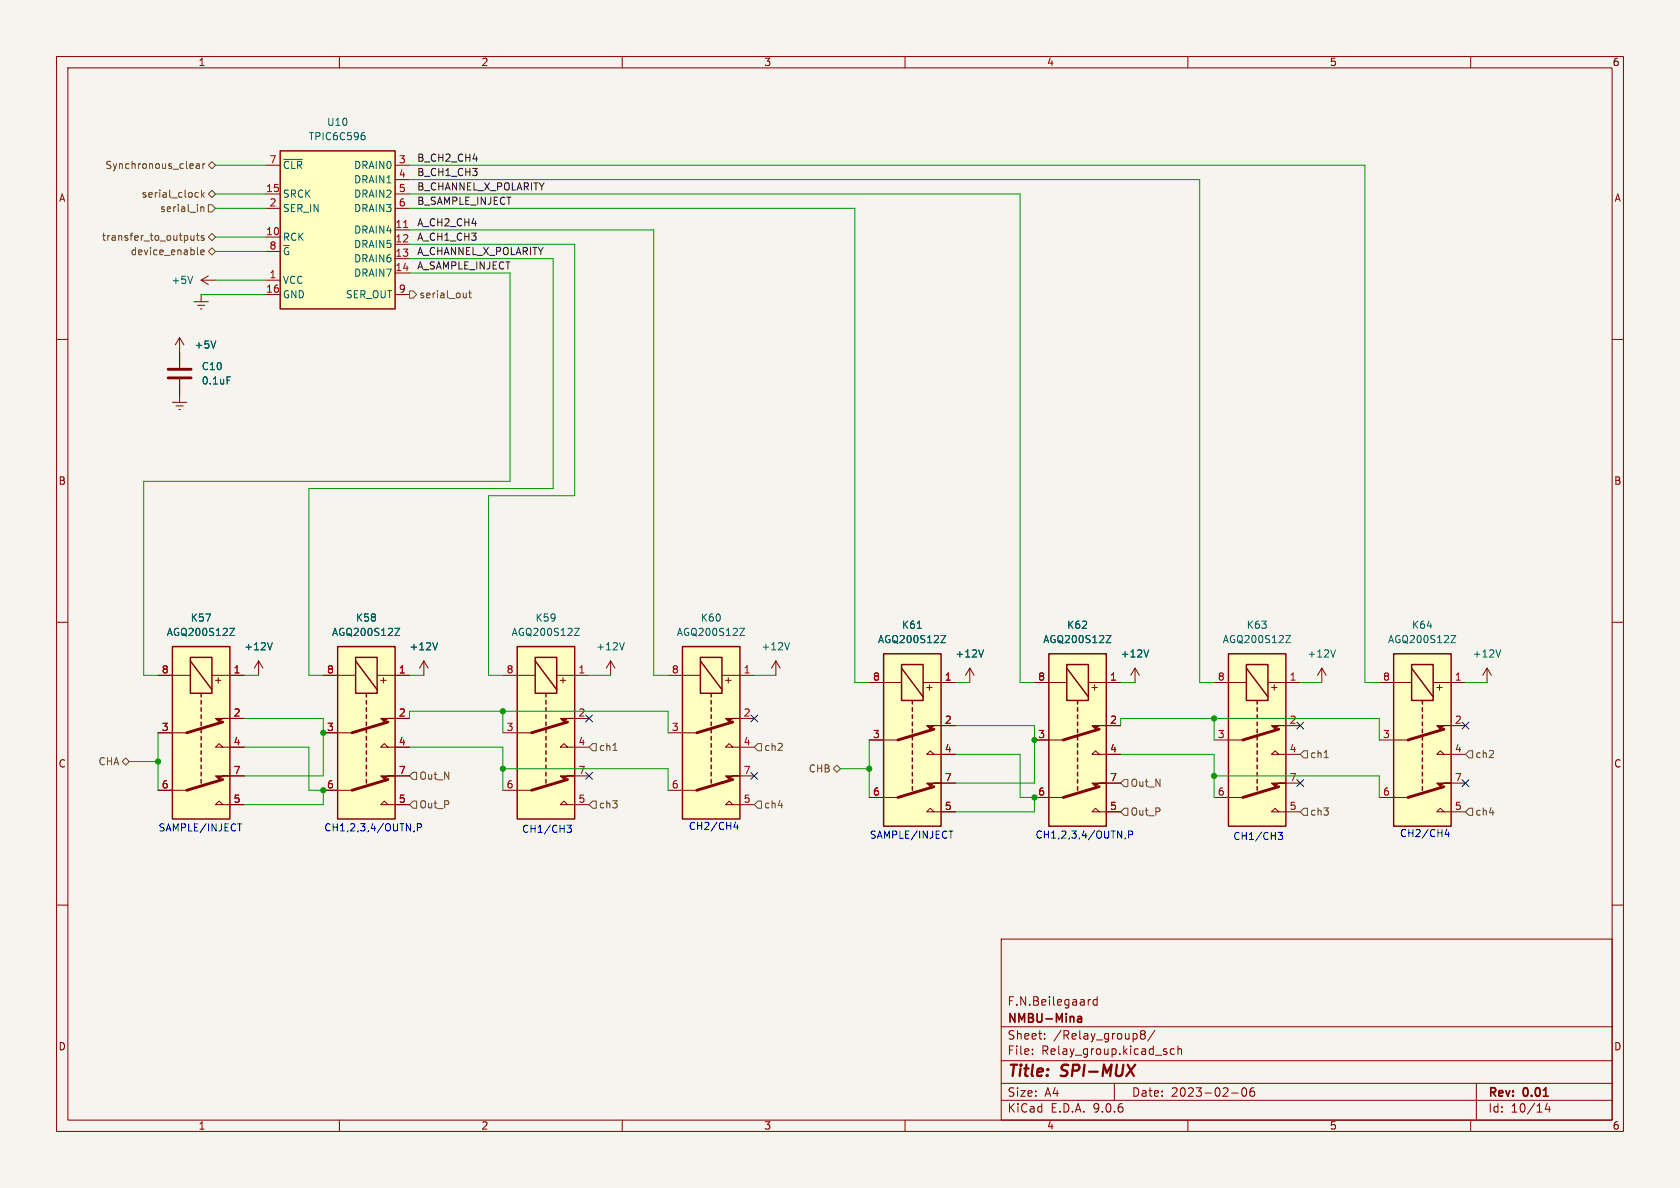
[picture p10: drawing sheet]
<svg xmlns="http://www.w3.org/2000/svg" width="297mm" height="210mm" viewBox="0 0 297 210" stroke-linecap="round" stroke-linejoin="round" font-family="sans-serif">
<path d="M0 0h297v210h-297z" fill="#f5f4ef" stroke="#f5f4ef" stroke-width=".18"/>
<g fill="none" stroke="#840000" stroke-width=".18">
<path d="M10 10h277v190h-277zM12 12h273v186h-273zM60 10v2M110 10v2M160 10v2M210 10v2M260 10v2M10 60h2M285 60h2M10 110h2M285 110h2M10 160h2"/>
<path d="M177 166h108v32h-108zM192.8 176.7l-.3 .1M194 176.8l-.5-.1-.3 .3v.4l.2 .2h.6M194 176.2v1.5M285 160h2M60 198v2M110 198v2M160 198v2M177 194.5h108M177 191.5h108M177 187.5h108M177 181.5h108"/>
<path d="M182.5 186.3v.1M182.5 185.5v.1M184.7 183.6v.1M184.7 182.8v.1M197 191.5v3M201.9 182.8l-.3-.2 .3-.4 .4 .1 .2 .2-.3 .3M201.9 182.8l-.3 .3 .1 .5 .2 .1 .4-.1 .2-.2-.1-.4-.2-.2M201.9 182.8h.3M204.2 182.1l-1.3 2M207.6 185.5l-.4-.1-.3 .3v.4l.1 .2h.6M208.2 185.5l.3-.1 .3 .1 .1 .9M208.2 184.9v1.5"/>
<path d="M210 198v2M217.7 193.2h1.2M219.7 192.4l.2-.1a.81 .81 0 0 1 .6 .6 .81 .81 0 0 1-.3 .8l-.2 .1a.81 .81 0 0 1-.3-1.4zM221.7 192.3a.59 .59 0 0 0-.7 .6v.6l.1 .2 .4 .1 .2-.1 .1-.5-.1-.3h-.5l-.2 .3M260 198v2M261 191.5v6.5M273.5 195l-.3 1.1h.9M273.9 195.6v1"/>
</g>
<path d="M200.7 188.2l-1.6 2" fill="none" stroke="#840000" stroke-width=".4"/>
<path d="M190.6 179.8h.5l.1 .9M191.2 180l-.5 .1a.29 .29 0 0 0-.2 .3 .29 .29 0 0 0 .2 .3l.5-.1" fill="none" stroke="#840000" stroke-width=".3"/>
<path d="M185.4 115.6h10.2v30.5h-10.2z" fill="#ffffc2"/>
<g fill="none" stroke="#840000" stroke-width=".25">
<path d="M185.4 115.6h10.2v30.5h-10.2zM188.6 117.5h3.8v6.3h-3.8zM188.6 118.1l3.8 5.1M190.5 123.8v.7M190.5 125.1v.6M190.5 126.4v.6M190.5 127.6v.7M190.5 128.9v.6M190.5 130.2v.6M190.5 131.4v.7M190.5 132.7v.7M190.5 134v.6"/>
<path d="M190.5 135.3v.6M190.5 136.5v.7M190.5 137.8v.6M190.5 139.1v.6"/>
</g>
<path d="M182.9 120.7h5.7M182.9 130.8h5.1M192.4 120.7h5.7M194.3 133.4l-.6-.7-.7 .7h5.1M195.6 128.3h2.5M195.6 138.4h2.5M182.9 141h5.1M194.3 143.5l-.6-.6-.7 .6h5.1" fill="none" stroke="#840000" stroke-width=".18"/>
<g fill="#840000" stroke="#840000" stroke-width=".18">
<path d="M193 128.3h2.6h-1.3l-.6 .6z"/>
<path d="M193 138.4h2.6h-1.3l-.6 .7z"/>
</g>
<path d="M194.3 128.9l-6.3 1.9M194.3 139.1l-6.3 1.9" fill="none" stroke="#840000" stroke-width=".51"/>
<path d="M195.5 112.3h.9l-.9 1.3h.9" fill="none" stroke="#006464" stroke-width=".18"/>
<path d="M91.4 114.3h10.2v30.5h-10.2z" fill="#ffffc2"/>
<g fill="none" stroke="#840000" stroke-width=".25">
<path d="M91.4 114.3h10.2v30.5h-10.2zM94.6 116.2h3.8v6.4h-3.8zM94.6 116.8l3.8 5.1M96.5 122.6v.6M96.5 123.8v.7M96.5 125.1v.6M96.5 126.4v.6M96.5 127.6v.7M96.5 128.9v.6M96.5 130.2v.6M96.5 131.4v.7M96.5 132.7v.7"/>
<path d="M96.5 134v.6M96.5 135.3v.6M96.5 136.5v.7M96.5 137.8v.6"/>
</g>
<path d="M88.9 119.4h5.7M98.4 119.4h5.7M88.9 129.5h5.1M88.9 139.7h5.1M100.3 132.1l-.6-.7-.6 .7h5M101.6 127h2.5M101.6 137.2h2.5M100.3 142.2l-.6-.6-.6 .6h5" fill="none" stroke="#840000" stroke-width=".18"/>
<g fill="#840000" stroke="#840000" stroke-width=".18">
<path d="M99.1 127h2.5h-1.3l-.6 .6z"/>
<path d="M99.1 137.2h2.5h-1.3l-.6 .6z"/>
</g>
<path d="M100.3 127.6l-6.3 1.9M100.3 137.8l-6.3 1.9" fill="none" stroke="#840000" stroke-width=".51"/>
<path d="M101.6 111.1h.8l-.8 1.2h.8" fill="none" stroke="#006464" stroke-width=".18"/>
<path d="M30.5 114.3h10.1v30.5h-10.1z" fill="#ffffc2"/>
<g fill="none" stroke="#840000" stroke-width=".25">
<path d="M30.5 114.3h10.1v30.5h-10.1zM33.7 116.2h3.8v6.4h-3.8zM33.7 116.8l3.8 5.1M35.6 122.6v.6M35.6 123.8v.7M35.6 125.1v.6M35.6 126.4v.6M35.6 127.6v.7M35.6 128.9v.6M35.6 130.2v.6M35.6 131.4v.7M35.6 132.7v.7"/>
<path d="M35.6 134v.6M35.6 135.3v.6M35.6 136.5v.7M35.6 137.8v.6"/>
</g>
<path d="M27.9 119.4h5.8M37.5 119.4h5.7M200.7 118.1l-.8 1.3M200.7 118.1l.7 1.3M200.7 118.1v2.6M27.9 129.5h5.1M27.9 139.7h5.1M39.4 132.1l-.7-.7-.6 .7h5.1M40.6 127h2.6M40.6 137.2h2.6M39.4 142.2l-.7-.6-.6 .6h5.1" fill="none" stroke="#840000" stroke-width=".18"/>
<g fill="#840000" stroke="#840000" stroke-width=".18">
<path d="M38.1 127h2.5h-1.2l-.7 .6z"/>
<path d="M38.1 137.2h2.5h-1.2l-.7 .6z"/>
</g>
<path d="M39.4 127.6l-6.4 1.9M39.4 137.8l-6.4 1.9" fill="none" stroke="#840000" stroke-width=".51"/>
<path d="M40.6 111.1h.9l-.9 1.2h.9M203.1 114.9l-.4 1.2" fill="none" stroke="#006464" stroke-width=".18"/>
<path d="M246.4 115.6h10.1v30.5h-10.1z" fill="#ffffc2"/>
<g fill="none" stroke="#840000" stroke-width=".25">
<path d="M246.4 115.6h10.1v30.5h-10.1zM249.6 117.5h3.8v6.3h-3.8zM249.6 118.1l3.8 5.1M251.5 123.8v.7M251.5 125.1v.6M251.5 126.4v.6M251.5 127.6v.7M251.5 128.9v.6M251.5 130.2v.6M251.5 131.4v.7M251.5 132.7v.7M251.5 134v.6"/>
<path d="M251.5 135.3v.6M251.5 136.5v.7M251.5 137.8v.6M251.5 139.1v.6"/>
</g>
<g fill="none" stroke="#840000" stroke-width=".18">
<path d="M107.9 116.8l-.7 1.3M107.9 116.8l.8 1.3M107.9 116.8v2.6M137.2 116.8l-.8 1.3M137.2 116.8l.7 1.3M137.2 116.8v2.6M262.9 118.1l-.8 1.3M262.9 118.1l.8 1.3M262.9 118.1v2.6M243.8 120.7h5.8M243.8 130.8h5.1M253.4 120.7h5.7"/>
<path d="M255.3 133.4l-.7-.7-.6 .7h5.1M256.5 128.3h2.6M256.5 138.4h2.6M243.8 141h5.1M255.3 143.5l-.7-.6-.6 .6h5.1"/>
</g>
<g fill="#840000" stroke="#840000" stroke-width=".18">
<path d="M254 128.3h2.5h-1.2l-.7 .6z"/>
<path d="M254 138.4h2.5h-1.2l-.7 .7z"/>
</g>
<path d="M255.3 128.9l-6.4 1.9M255.3 139.1l-6.4 1.9" fill="none" stroke="#840000" stroke-width=".51"/>
<path d="M110.4 113.6l-.5 1.3M139.6 113.6l-.4 1.3M256.5 112.3h.9l-.9 1.3h.9M265.3 114.9l-.4 1.2" fill="none" stroke="#006464" stroke-width=".18"/>
<path d="M120.6 114.3h10.2v30.5h-10.2z" fill="#ffffc2"/>
<g fill="none" stroke="#840000" stroke-width=".25">
<path d="M120.6 114.3h10.2v30.5h-10.2zM123.8 116.2h3.8v6.4h-3.8zM123.8 116.8l3.8 5.1M125.7 122.6v.6M125.7 123.8v.7M125.7 125.1v.6M125.7 126.4v.6M125.7 127.6v.7M125.7 128.9v.6M125.7 130.2v.6M125.7 131.4v.7M125.7 132.7v.7"/>
<path d="M125.7 134v.6M125.7 135.3v.6M125.7 136.5v.7M125.7 137.8v.6"/>
</g>
<g fill="none" stroke="#840000" stroke-width=".18">
<path d="M45.7 116.8l-.7 1.3M45.7 116.8l.8 1.3M45.7 116.8v2.6M74.9 116.8l-.7 1.3M74.9 116.8l.8 1.3M74.9 116.8v2.6M118.1 119.4h5.7M127.6 119.4h5.7M171.4 118.1l-.7 1.3M171.4 118.1l.8 1.3M171.4 118.1v2.6M118.1 129.5h5.1"/>
<path d="M118.1 139.7h5.1M129.5 132.1l-.6-.7-.6 .7h5M130.8 127h2.5M130.8 137.2h2.5M129.5 142.2l-.6-.6-.6 .6h5"/>
</g>
<g fill="#840000" stroke="#840000" stroke-width=".18">
<path d="M128.3 127h2.5h-1.3l-.6 .6z"/>
<path d="M128.3 137.2h2.5h-1.3l-.6 .6z"/>
</g>
<path d="M129.5 127.6l-6.3 1.9M129.5 137.8l-6.3 1.9" fill="none" stroke="#840000" stroke-width=".51"/>
<path d="M48.1 113.6l-.4 1.3M77.3 113.6l-.4 1.3M130.8 111.1h.8l-.8 1.2h.8M173.9 114.9l-.5 1.2" fill="none" stroke="#006464" stroke-width=".18"/>
<path d="M156.2 115.6h10.2v30.5h-10.2z" fill="#ffffc2"/>
<g fill="none" stroke="#840000" stroke-width=".25">
<path d="M156.2 115.6h10.2v30.5h-10.2zM159.4 117.5h3.8v6.3h-3.8zM159.4 118.1l3.8 5.1M161.3 123.8v.7M161.3 125.1v.6M161.3 126.4v.6M161.3 127.6v.7M161.3 128.9v.6M161.3 130.2v.6M161.3 131.4v.7M161.3 132.7v.7M161.3 134v.6"/>
<path d="M161.3 135.3v.6M161.3 136.5v.7M161.3 137.8v.6M161.3 139.1v.6"/>
</g>
<path d="M153.7 120.7h5.7M153.7 130.8h5M163.2 120.7h5.7M165.1 133.4l-.6-.7-.7 .7h5.1M166.4 128.3h2.5M166.4 138.4h2.5M153.7 141h5M165.1 143.5l-.6-.6-.7 .6h5.1" fill="none" stroke="#840000" stroke-width=".18"/>
<g fill="#840000" stroke="#840000" stroke-width=".18">
<path d="M163.8 128.3h2.6h-1.3l-.6 .6z"/>
<path d="M163.8 138.4h2.6h-1.3l-.6 .7z"/>
</g>
<path d="M165.1 128.9l-6.4 1.9M165.1 139.1l-6.4 1.9" fill="none" stroke="#840000" stroke-width=".51"/>
<path d="M162.2 111.1h.7M166.3 112.3h.9l-.9 1.3h.9" fill="none" stroke="#006464" stroke-width=".18"/>
<path d="M59.7 114.3h10.1v30.5h-10.1z" fill="#ffffc2"/>
<g fill="none" stroke="#840000" stroke-width=".25">
<path d="M59.7 114.3h10.1v30.5h-10.1zM62.9 116.2h3.8v6.4h-3.8zM62.9 116.8l3.8 5.1M64.8 122.6v.6M64.8 123.8v.7M64.8 125.1v.6M64.8 126.4v.6M64.8 127.6v.7M64.8 128.9v.6M64.8 130.2v.6M64.8 131.4v.7M64.8 132.7v.7"/>
<path d="M64.8 134v.6M64.8 135.3v.6M64.8 136.5v.7M64.8 137.8v.6"/>
</g>
<path d="M57.1 119.4h5.8M66.7 119.4h5.7M57.1 129.5h5.1M57.1 139.7h5.1M68.6 132.1l-.7-.7-.6 .7h5.1M69.8 127h2.6M69.8 137.2h2.6M68.6 142.2l-.7-.6-.6 .6h5.1" fill="none" stroke="#840000" stroke-width=".18"/>
<g fill="#840000" stroke="#840000" stroke-width=".18">
<path d="M67.3 127h2.5h-1.2l-.7 .6z"/>
<path d="M67.3 137.2h2.5h-1.2l-.7 .6z"/>
</g>
<path d="M68.6 127.6l-6.4 1.9M68.6 137.8l-6.4 1.9" fill="none" stroke="#840000" stroke-width=".51"/>
<path d="M69.8 111.1h.9l-.9 1.2h.9" fill="none" stroke="#006464" stroke-width=".18"/>
<path d="M217.2 115.6h10.1v30.5h-10.1z" fill="#ffffc2"/>
<g fill="none" stroke="#840000" stroke-width=".25">
<path d="M217.2 115.6h10.1v30.5h-10.1zM220.3 117.5h3.9v6.3h-3.9zM220.3 118.1l3.9 5.1M222.2 123.8v.7M222.2 125.1v.6M222.2 126.4v.6M222.2 127.6v.7M222.2 128.9v.6M222.2 130.2v.6M222.2 131.4v.7M222.2 132.7v.7M222.2 134v.6"/>
<path d="M222.2 135.3v.6M222.2 136.5v.7M222.2 137.8v.6M222.2 139.1v.6"/>
</g>
<g fill="none" stroke="#840000" stroke-width=".18">
<path d="M35.6 49.5l1.2 .8M35.6 49.5h2.5M36.8 48.8l-1.2 .7M31.7 62.2v2.8M31.7 67.1v2.8M233.7 118.1l-.8 1.3M233.7 118.1l.7 1.3M233.7 118.1v2.6M214.6 120.7h5.7M214.6 130.8h5.1M224.2 120.7h5.7M226.1 133.4l-.7-.7-.6 .7h5.1"/>
<path d="M227.3 128.3h2.6M227.3 138.4h2.6M214.6 141h5.1M226.1 143.5l-.7-.6-.6 .6h5.1"/>
</g>
<g fill="#840000" stroke="#840000" stroke-width=".18">
<path d="M224.8 128.3h2.5h-1.2l-.7 .6z"/>
<path d="M224.8 138.4h2.5h-1.2l-.7 .7z"/>
</g>
<path d="M29.7 65.3h4.1M29.7 66.8h4.1M226.1 128.9l-6.4 1.9M226.1 139.1l-6.4 1.9" fill="none" stroke="#840000" stroke-width=".51"/>
<path d="M34.1 48.8l-.5 1.3M40.1 66.6h.7M227.3 112.3h.8l-.8 1.3h.8M236.1 114.9l-.4 1.2" fill="none" stroke="#006464" stroke-width=".18"/>
<path d="M49.5 26.7h20.3v27.9h-20.3z" fill="#ffffc2"/>
<path d="M49.5 26.7h20.3v27.9h-20.3z" fill="none" stroke="#840000" stroke-width=".25"/>
<g fill="none" stroke="#840000" stroke-width=".18">
<path d="M47 29.2h2.5M47 34.3h2.5M47 36.8h2.5M69.8 29.2h2.6M69.8 34.3h2.6M69.8 36.8h2.6M69.8 31.8h2.6M31.7 59.7v5.3M31.7 59.7l-.7 1.3M31.7 59.7l.8 1.3M34.3 53.3h2.5M34.9 54h1.3"/>
<path d="M35.4 54.6h.3M35.6 52.1v1.2M47 41.9h2.5M47 44.5h2.5M47 49.5h2.5M47 52.1h2.5M69.8 52.1h2.6M69.8 40.6h2.6M69.8 43.2h2.6M69.8 45.7h2.6M69.8 48.3h2.6M30.5 71.1h2.5"/>
<path d="M31.1 71.8h1.3M31.6 72.4h.3M31.7 67.1v4M27.9 119.4h2.6M40.6 119.4h2.6M57.1 119.4h2.6M69.8 119.4h2.6M27.9 129.5h2.6M27.9 139.7h2.6M40.6 127h2.6M40.6 132.1h2.6M40.6 137.2h2.6"/>
<path d="M57.1 129.5h2.6M57.1 139.7h2.6M69.8 127h2.6M69.8 132.1h2.6M69.8 137.2h2.6M153.7 120.7h2.5M153.7 130.8h2.5M166.4 120.7h2.5M166.4 128.3h2.5M166.4 133.4h2.5M166.4 138.4h2.5M182.9 120.7h2.5"/>
<path d="M182.9 130.8h2.5M195.6 120.7h2.5M195.6 128.3h2.5M195.6 133.4h2.5M195.6 138.4h2.5M40.6 142.2h2.6M69.8 142.2h2.6M153.7 141h2.5M166.4 143.5h2.5M182.9 141h2.5M195.6 143.5h2.5"/>
</g>
<g fill="none" stroke="#006464" stroke-width=".18">
<path d="M50.1 28.2h3.4M64.1 23.9h.2l.3 .3-.1 .4-.4 .1M64.2 23.4h.2M38.2 60.3l-.5 1.2M40.1 66.6h.7M40.6 111.1h.9l-.9 1.2h.9M48.1 113.6l-.4 1.3M69.8 111.1h.9l-.9 1.2h.9M77.3 113.6l-.4 1.3M162.2 111.1h.7M166.3 112.3h.9l-.9 1.3h.9M173.9 114.9l-.5 1.2"/>
<path d="M195.5 112.3h.9l-.9 1.3h.9M203.1 114.9l-.4 1.2"/>
</g>
<path d="M71.4 40.2h.7" fill="none" stroke="#a90000" stroke-width=".18"/>
<g fill="none" stroke="#725600" stroke-width=".18">
<path d="M34.7 34l.4 .1M34.7 29h.5l.1 .8M35.1 34.8l-.4 .1M35.3 29.2l-.5 .1-.1 .2 .1 .3 .5-.1M35.5 36.6v.8M35.5 36.7l.2-.1h.3v.8M35.6 33.6v1.3M35.7 34.4l.4 .5M35.9 28.9v.9M36.1 34l-.5 .5M36.2 28.9l-.3 .3M36.8 29.2l.7-.6 .6 .6-.6 .6z"/>
<path d="M36.8 36.2h.7l.6 .6-.6 .7h-.7zM37.5 33.7l.6 .6-.6 .6-.7-.6zM33.7 41.6l.1 .8 .3 .1 .2-.1M34.3 41.6v.9M34.7 41.6h.5M34.9 41.2v1.1l.3 .2M34.9 44.8l.2 .2M35.5 44.6l.6-.1-.1-.3h-.3l-.2 .2 .1 .6h.4M36 41.7l-.3-.1-.1 .2v.2l.4 .1v.3h-.4M36.8 41.9l.7-.6 .6 .6-.6 .6zM36.8 44.5l.7-.7 .6 .7-.6 .6zM72.4 51.4h.6l.7 .7-.7 .6h-.6z"/>
<path d="M82.4 51.8v.8M82.4 52.5l-.2 .1M82.8 51.8h.5M83 51.4v1.1l.3 .1M21.6 134.6l.6-.6 .7 .6-.7 .7zM73 136.5h.7v1.3h-.7l-.6-.6zM104.8 131.4h.6v1.3h-.6l-.7-.6zM108.4 132.7h.7M134 131.4h.6v1.3h-.6l-.7-.6zM147.3 135.9l.7-.6 .6 .6-.6 .6zM198.8 137.8h.6v1.3h-.6l-.7-.7zM230.5 132.7h.6v1.3h-.6l-.6-.6z"/>
<path d="M234.1 133.9h.7M259.7 132.7h.6v1.3h-.6l-.6-.6zM73 141.6h.7v1.3h-.7l-.6-.7zM104.8 141.6h.6v1.3h-.6l-.7-.7zM134 141.6h.6v1.3h-.6l-.7-.7zM198.8 142.9h.6v1.2h-.6l-.7-.6zM229.9 143.5l.6-.6h.6v1.2h-.6zM259.7 142.9h.6v1.2h-.6l-.6-.6z"/>
</g>
<g fill="none" stroke="#009600" stroke-width=".18">
<path d="M38.1 34.3h8.9M38.1 36.8h8.9M38.1 29.2h8.9M72.4 36.8h78.7v83.9h2.6M72.4 34.3h107.9v86.4h2.6M72.4 31.8h139.7v88.9h2.5M72.4 29.2h168.9v91.5h2.5M35.6 52.1h11.4M38.1 41.9h8.9M38.1 49.5h8.9M38.1 44.5h8.9M72.4 48.3h17.8v36.8h-64.8v34.3h2.5"/>
<path d="M72.4 45.7h25.4v40.7h-43.2v33h2.5M72.4 43.2h29.2v44.4h-15.2v31.8h2.5M72.4 40.6h43.2v78.8h2.5M43.2 119.4h2.5M72.4 119.4h2.5M104.1 119.4h3.8M133.3 119.4h3.9M22.9 134.6h5M27.9 129.5v10.2M43.2 127h13.9v10.2h-13.9M43.2 132.1h11.4v7.6h2.5v2.5h-13.9M72.4 132.1h16.5v7.6"/>
<path d="M72.4 127v-1.3h45.7v3.8M88.9 125.7v3.8M88.9 135.9h29.2v3.8M148.6 135.9h5.1M153.7 130.8v10.2M168.9 120.7h2.5M168.9 133.4h11.4v7.6h2.6v2.5h-14M168.9 128.3h14v10.1h-14M198.1 120.7h2.6M198.1 128.3v-1.3h45.7v3.8M198.1 133.4h16.5v7.6M214.6 137.2h29.2v3.8"/>
<path d="M214.6 127v3.8M229.9 120.7h3.8M259.1 120.7h3.8"/>
</g>
<g fill="none" stroke="#000084" stroke-width=".18">
<path d="M103.5 136.6l1.2 1.2M103.5 126.4l1.2 1.2M104.7 136.6l-1.2 1.2M104.7 126.4l-1.2 1.2M132.7 126.4l1.3 1.2M132.7 136.6l1.3 1.2M134 126.4l-1.3 1.2M134 136.6l-1.3 1.2M229.3 127.7l1.2 1.2M229.3 137.8l1.2 1.2M230.5 127.7l-1.2 1.2M230.5 137.8l-1.2 1.2"/>
<path d="M258.5 137.8l1.2 1.2M258.5 127.7l1.2 1.2M259.7 137.8l-1.2 1.2M259.7 127.7l-1.2 1.2"/>
</g>
<path d="M42 145.6h.7M73.2 146.8l-.1 .3M73.8 146.3l.6-.1 .1-.2-.1-.3-.6-.1v1.3M100.2 145.9h.8l-.4 .5 .3 .1v.5l-.1 .1h-.5M130 145.3l-.3 .9h.8M130.4 145.8v.8M167.7 146.9h.8M199 148.1l-.2 .2M199.5 147.6l.6-.1 .1-.2v-.3l-.7-.1v1.3M226 147.1h.7l-.4 .5 .4 .1v.6l-.2 .1h-.5M255.8 146.6l-.3 .9h.8M256.1 147.1v.8" fill="none" stroke="#0000c2" stroke-width=".18"/>
<g fill="#009600" stroke="#009600" stroke-width=".18">
<circle cx="153.7" cy="135.9" r=".46"/>
<circle cx="182.9" cy="141" r=".46"/>
<circle cx="182.9" cy="130.8" r=".46"/>
<circle cx="88.9" cy="135.9" r=".46"/>
<circle cx="57.1" cy="129.5" r=".46"/>
<circle cx="27.9" cy="134.6" r=".46"/>
<circle cx="57.1" cy="139.7" r=".46"/>
<circle cx="88.9" cy="125.7" r=".46"/>
<circle cx="214.6" cy="127" r=".46"/>
<circle cx="214.6" cy="137.2" r=".46"/>
</g>
<g font-size="2.8" fill="#840000">
<text x="178" y="190.9">Title:</text>
<text x="187.7" y="190.9">SPI-MUX</text>
</g>
<g font-size="2.1" fill="#840000">
<text x="178" y="178">F.N.Beilegaard</text>
<text x="178" y="184">Sheet:</text>
<text x="178" y="181.2">NMBU-Mina</text>
<text x="186.2" y="184">/Relay_group8/</text>
<text x="178" y="186.7">File:</text>
<text x="184.1" y="186.7">Relay_group.kicad_sch</text>
<text x="178" y="196.9">KiCad</text>
<text x="178" y="194.1">Size:</text>
<text x="184.7" y="194.1">A4</text>
<text x="185.7" y="196.9">E.D.A.</text>
<text x="193.3" y="196.9">9.0.6</text>
<text x="200" y="194.1">Date:</text>
<text x="207" y="194.1">2023-02-06</text>
<text x="263" y="194.3">Rev:</text>
<text x="263" y="196.9">Id:</text>
<text x="267.1" y="196.9">10/14</text>
<text x="269.4" y="194.3">0.01</text>
</g>
<g font-size="1.8" fill="#840000">
<text x="35" y="11.9">1</text>
<text x="85" y="11.9">2</text>
<text x="135" y="11.9">3</text>
<text x="185" y="11.9">4</text>
<text x="235" y="11.9">5</text>
<text x="285" y="11.9">6</text>
<text x="10.3" y="35.9">A</text>
<text x="285.3" y="35.9">A</text>
<text x="10.3" y="85.9">B</text>
<text x="285.3" y="85.9">B</text>
<text x="39.3" y="121.2" transform="rotate(-90 39.3 121.2)">+</text>
<text x="68.6" y="121.2" transform="rotate(-90 68.6 121.2)">+</text>
<text x="100.3" y="121.2" transform="rotate(-90 100.3 121.2)">+</text>
<text x="129.5" y="121.2" transform="rotate(-90 129.5 121.2)">+</text>
<text x="165.1" y="122.4" transform="rotate(-90 165.1 122.4)">+</text>
<text x="194.3" y="122.4" transform="rotate(-90 194.3 122.4)">+</text>
<text x="226" y="122.4" transform="rotate(-90 226 122.4)">+</text>
<text x="255.2" y="122.4" transform="rotate(-90 255.2 122.4)">+</text>
<text x="10.3" y="135.9">C</text>
<text x="285.3" y="135.9">C</text>
<text x="10.3" y="185.9">D</text>
<text x="285.3" y="185.9">D</text>
<text x="35" y="199.9">1</text>
<text x="85" y="199.9">2</text>
<text x="135" y="199.9">3</text>
<text x="185" y="199.9">4</text>
<text x="235" y="199.9">5</text>
<text x="285" y="199.9">6</text>
</g>
<g font-size="1.8" fill="#006464">
<text x="57.7" y="22.5">U10</text>
<text x="54.5" y="25">TPIC6C596</text>
<text x="49.9" y="30.1">~{CLR}</text>
<text x="49.9" y="35.2">SRCK</text>
<text x="62.5" y="30.1">DRAIN0</text>
<text x="62.5" y="32.6">DRAIN1</text>
<text x="62.5" y="35.2">DRAIN2</text>
<text x="49.9" y="37.7">SER_IN</text>
<text x="62.5" y="37.7">DRAIN3</text>
<text x="62.5" y="41.5">DRAIN4</text>
<text x="49.9" y="42.8">RCK</text>
<text x="49.9" y="45.3">~{G}</text>
<text x="62.5" y="44">DRAIN5</text>
<text x="62.5" y="46.6">DRAIN6</text>
<text x="30.2" y="50.4">+5V</text>
<text x="49.9" y="50.4">VCC</text>
<text x="49.9" y="52.9">GND</text>
<text x="61" y="52.9">SER_OUT</text>
<text x="62.5" y="49.1">DRAIN7</text>
<text x="34.3" y="61.8">+5V</text>
<text x="35.6" y="65.6">C10</text>
<text x="35.6" y="68.2">0.1uF</text>
<text x="29.4" y="112.6">AGQ200S12Z</text>
<text x="33.6" y="110.1">K57</text>
<text x="58.6" y="112.6">AGQ200S12Z</text>
<text x="62.8" y="110.1">K58</text>
<text x="90.3" y="112.6">AGQ200S12Z</text>
<text x="94.6" y="110.1">K59</text>
<text x="119.6" y="112.6">AGQ200S12Z</text>
<text x="123.8" y="110.1">K60</text>
<text x="155.1" y="113.9">AGQ200S12Z</text>
<text x="159.3" y="111.4">K61</text>
<text x="184.3" y="113.9">AGQ200S12Z</text>
<text x="188.6" y="111.4">K62</text>
<text x="216.1" y="113.9">AGQ200S12Z</text>
<text x="220.3" y="111.4">K63</text>
<text x="245.3" y="113.9">AGQ200S12Z</text>
<text x="249.5" y="111.4">K64</text>
<text x="43.1" y="115.2">+12V</text>
<text x="72.3" y="115.2">+12V</text>
<text x="105.3" y="115.2">+12V</text>
<text x="134.5" y="115.2">+12V</text>
<text x="168.8" y="116.4">+12V</text>
<text x="198" y="116.4">+12V</text>
<text x="231" y="116.4">+12V</text>
<text x="260.2" y="116.4">+12V</text>
</g>
<g font-size="1.8" fill="#a90000">
<text x="47.6" y="29">7</text>
<text x="70.4" y="29">3</text>
<text x="46.9" y="34">15</text>
<text x="70.4" y="31.5">4</text>
<text x="70.4" y="34">5</text>
<text x="46.9" y="41.7">10</text>
<text x="47.6" y="36.6">2</text>
<text x="69.8" y="40.4">11</text>
<text x="70.4" y="36.6">6</text>
<text x="47.6" y="44.2">8</text>
<text x="69.8" y="42.9">12</text>
<text x="69.8" y="45.5">13</text>
<text x="46.9" y="51.8">16</text>
<text x="47.6" y="49.3">1</text>
<text x="69.8" y="48">14</text>
<text x="70.4" y="51.8">9</text>
<text x="28.5" y="119.1">8</text>
<text x="41.2" y="119.1">1</text>
<text x="57.7" y="119.1">8</text>
<text x="70.4" y="119.1">1</text>
<text x="89.5" y="119.1">8</text>
<text x="102.2" y="119.1">1</text>
<text x="118.7" y="119.1">8</text>
<text x="131.4" y="119.1">1</text>
<text x="154.2" y="120.4">8</text>
<text x="166.9" y="120.4">1</text>
<text x="183.4" y="120.4">8</text>
<text x="196.1" y="120.4">1</text>
<text x="215.2" y="120.4">8</text>
<text x="227.9" y="120.4">1</text>
<text x="244.4" y="120.4">8</text>
<text x="257.1" y="120.4">1</text>
<text x="28.5" y="129.3">3</text>
<text x="41.2" y="126.7">2</text>
<text x="41.2" y="131.8">4</text>
<text x="57.7" y="129.3">3</text>
<text x="70.4" y="126.7">2</text>
<text x="70.4" y="131.8">4</text>
<text x="89.5" y="129.3">3</text>
<text x="102.2" y="126.7">2</text>
<text x="102.2" y="131.8">4</text>
<text x="118.7" y="129.3">3</text>
<text x="131.4" y="126.7">2</text>
<text x="131.4" y="131.8">4</text>
<text x="154.2" y="130.6">3</text>
<text x="166.9" y="128">2</text>
<text x="183.4" y="130.6">3</text>
<text x="196.1" y="128">2</text>
<text x="215.2" y="130.6">3</text>
<text x="227.9" y="128">2</text>
<text x="244.4" y="130.6">3</text>
<text x="257.1" y="128">2</text>
<text x="41.2" y="136.9">7</text>
<text x="70.4" y="136.9">7</text>
<text x="102.2" y="136.9">7</text>
<text x="131.4" y="136.9">7</text>
<text x="166.9" y="133.1">4</text>
<text x="196.1" y="133.1">4</text>
<text x="227.9" y="133.1">4</text>
<text x="257.1" y="133.1">4</text>
<text x="28.5" y="139.4">6</text>
<text x="41.2" y="142">5</text>
<text x="57.7" y="139.4">6</text>
<text x="70.4" y="142">5</text>
<text x="89.5" y="139.4">6</text>
<text x="102.2" y="142">5</text>
<text x="118.7" y="139.4">6</text>
<text x="131.4" y="142">5</text>
<text x="154.2" y="140.7">6</text>
<text x="166.9" y="138.2">7</text>
<text x="166.9" y="143.3">5</text>
<text x="183.4" y="140.7">6</text>
<text x="196.1" y="138.2">7</text>
<text x="196.1" y="143.3">5</text>
<text x="215.2" y="140.7">6</text>
<text x="227.9" y="138.2">7</text>
<text x="227.9" y="143.3">5</text>
<text x="244.4" y="140.7">6</text>
<text x="257.1" y="138.2">7</text>
<text x="257.1" y="143.3">5</text>
</g>
<g font-size="1.8" fill="#0f0f0f">
<text x="73.7" y="28.7">B_CH2_CH4</text>
<text x="73.7" y="31.2">B_CH1_CH3</text>
<text x="73.7" y="33.8">B_CHANNEL_X_POLARITY</text>
<text x="73.7" y="40.1">A_CH2_CH4</text>
<text x="73.7" y="36.3">B_SAMPLE_INJECT</text>
<text x="73.7" y="42.6">A_CH1_CH3</text>
<text x="73.7" y="45.2">A_CHANNEL_X_POLARITY</text>
<text x="73.7" y="47.7">A_SAMPLE_INJECT</text>
</g>
<g font-size="1.8" fill="#725600">
<text x="18.5" y="30.1">Synchronous_clear</text>
<text x="24.9" y="35.2">serial_clock</text>
<text x="28.2" y="37.7">serial_in</text>
<text x="17.9" y="42.8">transfer_to_outputs</text>
<text x="23" y="45.3">device_enable</text>
<text x="74" y="52.9">serial_out</text>
<text x="17.3" y="135.5">CHA</text>
<text x="105.8" y="132.9">ch1</text>
<text x="135" y="132.9">ch2</text>
<text x="142.9" y="136.8">CHB</text>
<text x="231.5" y="134.2">ch1</text>
<text x="260.7" y="134.2">ch2</text>
<text x="74" y="143.1">Out_P</text>
<text x="74" y="138">Out_N</text>
<text x="105.8" y="143.1">ch3</text>
<text x="135" y="143.1">ch4</text>
<text x="199.8" y="139.3">Out_N</text>
<text x="199.8" y="144.4">Out_P</text>
<text x="231.5" y="144.4">ch3</text>
<text x="260.7" y="144.4">ch4</text>
</g>
<g font-size="1.8" fill="#0000c2">
<text x="27.9" y="147.1">SAMPLE/INJECT</text>
<text x="57.2" y="147.2">CH1,2,3,4/OUTN,P</text>
<text x="92.2" y="147.4">CH1/CH3</text>
<text x="121.7" y="146.9">CH2/CH4</text>
<text x="153.7" y="148.3">SAMPLE/INJECT</text>
<text x="183" y="148.4">CH1,2,3,4/OUTN,P</text>
<text x="217.9" y="148.7">CH1/CH3</text>
<text x="247.4" y="148.2">CH2/CH4</text>
</g>
</svg>
